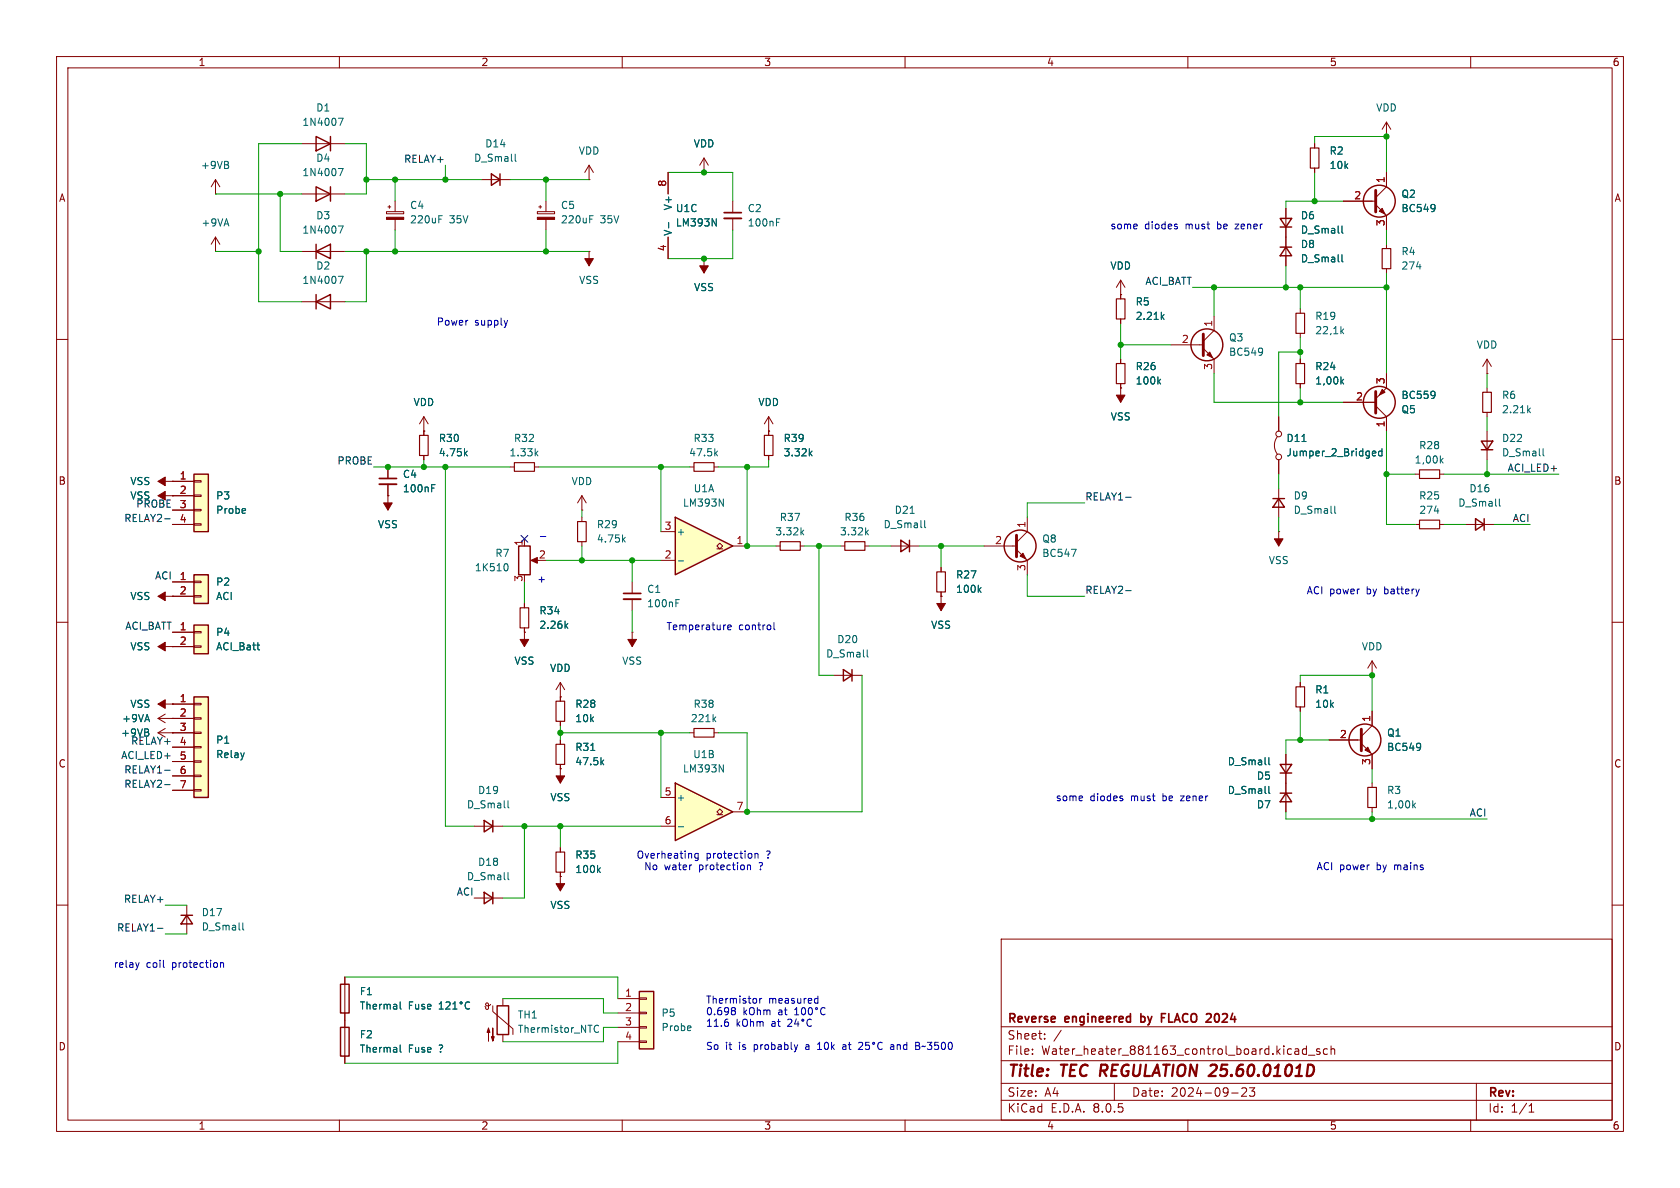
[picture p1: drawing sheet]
<svg xmlns="http://www.w3.org/2000/svg" width="297mm" height="210mm" viewBox="0 0 297 210" stroke-linecap="round" stroke-linejoin="round" font-family="sans-serif">
<g fill="none" stroke="#840000" stroke-width=".18">
<path d="M10 10h277v190h-277zM12 12h273v186h-273zM60 10v2M110 10v2M160 10v2M210 10v2M260 10v2M129.5 35.6v2M129.5 38.6v2M10 60h2M198.1 52.1h.1M198.1 49.5l-.7 1.3"/>
<path d="M198.1 49.5v2.6M198.1 49.5l.8 1.3M285 60h2M135.9 76.2h.1M135.9 73.7l-.8 1.2M135.9 73.7v3.3M135.9 73.7l.8 1.2M198.1 68.6h.1M198.1 68.6v2.5M135.9 80.5v.8M137.2 96.5h.7M141.5 96.5h.7"/>
<path d="M148.6 96.5h.8M152.9 96.5h.8M157.5 96.5h5.1M10 110h2M147.3 119.4h5.1M166.4 105.4h.1M166.4 105.4v2.6M285 110h2M27.9 127l1.3 .8M27.9 127h2.6M27.9 124.5h2.6M29.2 126.2l-1.3 .8"/>
<path d="M30.5 127h.1M30.5 124.5h.1M10 160h2M285 160h2M33 160v5.1M177 166h108v32h-108zM60 198v2M110 198v2M160 198v2M177 194.5h108M177 191.5h108M177 187.5h108"/>
<path d="M177 181.5h108M182.5 186.3v.1M182.5 185.5v.1M184.7 183.6v.1M184.7 182.8v.1M187.6 182.1l-1.3 2M197 191.5v3M210 198v2M217.7 193.2h1.2M219.5 192.4l.6-.1 .2 .1 .1 .3-.9 1.1h.9M220.9 192.3h.9l-.5 .6 .4 .1v.7l-.2 .1h-.4l-.2-.1M229.1 185.4l.4 .1 .1 .9"/>
<path d="M229.6 186.3l-.5 .1M229.6 185.8h-.5M231 185.5l-.5-.1-.3 .3v.4l.2 .2h.6M231 184.9v1.5M231.3 186.5h1.2M233.3 185.5l-.3-.1-.3 .2 .1 .2 .5 .2v.3h-.6M234.7 185.5l-.5-.1-.2 .3v.4l.1 .2h.6M235.3 185.5l.2-.1 .4 .1 .1 .9M235.3 184.9v1.5M260 198v2M261 191.5v6.5M270.3 196.6h.9"/>
<path d="M270.3 195.5l.4-.4v1.5"/>
</g>
<path d="M128 37.6h3.1M201.7 179.2v1.5M201.8 179.7l-.1 .1M205.3 179.9h.5M205.3 179.2h.8M201.7 180.6l.1 .1" fill="none" stroke="#840000" stroke-width=".3"/>
<path d="M159.3 95.5l1.5 1-1.5 1zM160.8 95.5v2M149.1 118.4l1.5 1-1.5 1zM150.6 118.4v2M32 161.8h2M33 161.8l1 1.5h-2z" fill="none" stroke="#840000" stroke-width=".25"/>
<path d="M137.3 39.3h.4M137.3 38.7h.6M143.6 79.7l-.5 .5M141.7 94.1l.4 .5M142.1 93.7l-.5 .5M143.2 80.1l.4 .5M153.2 94.1l.3 .5M153.5 93.7l-.5 .5M160.9 90.7h.7M163.5 92v1.1l.1 .2M153.3 114.9v1.1l.2 .1M42.9 163.1v1.1l.2 .2" fill="none" stroke="#006464" stroke-width=".18"/>
<g fill="#840000" stroke="#840000" stroke-width=".18">
<path d="M197.4 69.9h1.5l-.8 1.2z"/>
<path d="M165.6 106.7h1.5l-.7 1.3z"/>
<path d="M27.9 124.5l1.3-.8v1.5z"/>
</g>
<path d="M128 38.6h3.1" fill="none" stroke="#840000" stroke-width=".33"/>
<path d="M135.1 77h1.6v3.5h-1.6zM137.9 95.8h3.6v1.5h-3.6zM149.4 95.8h3.5v1.5h-3.5z" fill="none" stroke="#840000" stroke-width=".2"/>
<path d="M34.3 123.2h2.5v17.8h-2.5z" fill="#ffffc2"/>
<g fill="none" stroke="#840000" stroke-width=".18">
<path d="M38.1 34.3h.1M38.1 31.8v2.5M38.1 31.8l-.8 1.2M38.1 31.8l.8 1.2M53.3 34.3h7.7M53.3 25.4h7.7M85.1 31.8h5.1M95 37.4h3v.4h-3zM95.2 36.6h.6M95.5 36.3v.5M96.5 35.6v1.8M96.5 38.8v1.8"/>
<path d="M104.1 31.8h.1M104.1 29.2v2.6M104.1 29.2l-.7 1.3M104.1 29.2l.8 1.3M118.1 30.5v3.8M124.5 30.5h.1M124.5 27.9l-.8 1.3M124.5 27.9v2.6M124.5 27.9l.7 1.3M38.1 44.5h.1M38.1 41.9l-.8 1.3M38.1 41.9v2.6"/>
<path d="M38.1 41.9l.8 1.3M53.3 44.5h7.7M104.1 44.5h.1M104.1 44.5v2.5M118.1 41.9v3.8M198.1 52.1v.7M198.1 56.4v.8M229.9 63.5v.8M229.9 67.8v.8M237.5 71.1h5.7M243.2 71.8l1.9 1.9v2.5M245.1 66v2.6l-1.9 1.9"/>
<path d="M262.9 66h.1M262.9 63.5v2.5M262.9 68.6v.7M262.9 72.9v.8M262.9 76.2v5.1M262.9 63.5l-.8 1.3M262.9 63.5l.8 1.3M92.7 95.3v1.2M94.2 99.1h1M250.2 92.7h.8M250.2 83.8h.8M254.5 92.7h.8"/>
<path d="M254.5 83.8h.8M259.1 92.7h5.1M92.7 111.8h.1M92.7 106.7v.7M92.7 111v3.3M27.9 129.5h6.4M27.9 129.5l1.3 .8M29.2 128.8l-1.3 .7M30.5 129.5h.1M30.5 124.5h3.8M30.5 127h3.8M30.5 132.1h3.8"/>
<path d="M30.5 134.6h3.8M30.5 137.2h3.8M30.5 139.7h3.8M34.3 139.6h1.3v.2h-1.3zM34.3 137h1.3v.3h-1.3zM34.3 134.5h1.3v.2h-1.3zM34.3 132h1.3v.2h-1.3zM34.3 129.4h1.3v.3h-1.3zM34.3 126.9h1.3v.2h-1.3zM34.3 124.3h1.3v.3h-1.3zM99.1 123.2h.1M99.1 120.7v2.5"/>
<path d="M99.1 120.7l-.8 1.2M99.1 120.7l.7 1.2M99.1 154.9h.1M99.1 154.9v2.6"/>
</g>
<g fill="none" stroke="#840000" stroke-width=".25">
<path d="M55.9 33l2.5 1.3-2.5 1.3zM55.9 24.1l2.5 1.3-2.5 1.3zM58.4 24.1v2.6M58.4 33v2.6M86.9 30.7l1.5 1.1-1.5 1zM88.4 30.7v2.1M55.9 44.5l2.5-1.3v2.5zM55.9 43.2v2.5M261.9 78h2l-1 1.5zM261.9 79.5h2M91.7 96.5h2v5.1h-2zM260.9 91.7l1.5 1-1.5 1z"/>
<path d="M262.4 91.7v2M34.3 123.2h2.5v17.8h-2.5z"/>
<circle cx="243.8" cy="71.1" r="2.82"/>
</g>
<g fill="none" stroke="#006464" stroke-width=".18">
<path d="M40.3 29.2l.1 .2-.1 .3M40.3 28.6v.4M59.8 29.8h.9l-.6 1.3M59.8 20.9h.9l-.6 1.3M59.8 39.9h.9l-.6 1.3M91.1 27.2v1.1l.2 .2M104.3 38.7h.4M104.3 38.1h.6M118.2 39.3v1M125.9 38.7l.7 1.2v-1.2M205.4 56l.4 .5M205.8 55.6l-.5 .5"/>
<path d="M237.2 67.4l.3 .5M237.5 67l-.4 .5M253.6 69.2v.1a1.07 1.07 0 0 1-.1 1M253.7 69.7l-.1 .2M270.2 72.5l.4 .5M270.6 72.1l-.5 .5M272.8 79.3v1.1l.2 .2M89.5 99.6a.79 .79 0 0 1 0 1.3M253.6 90.3h.8M254.8 81.4l.3 .5M255.1 81l-.5 .5M265.1 88.2v1.1l.1 .2"/>
<path d="M100 110.6l.4 .5M100.4 110.2l-.5 .5M26.2 129.5l.1 .4M26.2 129v.3"/>
</g>
<path d="M197.4 52.8h1.5v3.6h-1.5zM229.1 64.3h1.5v3.5h-1.5zM262.1 69.3h1.6v3.6h-1.6zM251 91.9h3.5v1.6h-3.5zM251 83.1h3.5v1.5h-3.5zM91.9 107.4h1.6v3.6h-1.6z" fill="none" stroke="#840000" stroke-width=".2"/>
<g fill="#840000" stroke="#840000" stroke-width=".18">
<path d="M103.4 45.7h1.5l-.8 1.3z"/>
<path d="M95 38.4h3v.4h-3z"/>
<path d="M244.3 68.8l.6 .5-1.1 .6z"/>
<path d="M98.3 156.2h1.5l-.7 1.3z"/>
<path d="M93.9 99.1l1.1-.5v1z"/>
<path d="M91.9 113h1.6l-.8 1.3z"/>
</g>
<path d="M243.2 69.2v3.8" fill="none" stroke="#840000" stroke-width=".51"/>
<path d="M119.4 138.4l10.1 5.1-10.1 5.1z" fill="#ffffc2"/>
<path d="M119.4 138.4l10.1 5.1-10.1 5.1z" fill="none" stroke="#840000" stroke-width=".25"/>
<path d="M111.8 111.8h.1M111.8 111.8v2.5M121.9 129.5h.8M126.2 129.5h.8M116.8 141h2.6M116.8 146.1h2.6M126.7 144h.6l-.6-.5 .6-.5 .5 .5-.5 .5h.5M129.5 143.5h2.6" fill="none" stroke="#840000" stroke-width=".18"/>
<path d="M126.2 127.1l.3 .5M126.5 126.7l-.4 .5M127.2 135.2l.7 1.3v-1.3M119.9 146.1h1" fill="none" stroke="#006464" stroke-width=".18"/>
<path d="M111 113h1.5l-.7 1.3z" fill="#840000" stroke="#840000" stroke-width=".18"/>
<path d="M122.7 128.8h3.5v1.5h-3.5z" fill="none" stroke="#840000" stroke-width=".2"/>
<path d="M119.4 91.4l10.1 5.1-10.1 5.1z" fill="#ffffc2"/>
<g fill="none" stroke="#840000" stroke-width=".25">
<path d="M119.4 91.4l10.1 5.1-10.1 5.1zM85.6 157.7l1.5 1.1-1.5 1zM85.6 145l1.5 1.1-1.5 1zM87.1 145v2.1M87.1 157.7v2.1M60.2 174h1.5v5.1h-1.5zM87.9 177.8h2v5.1h-2zM60.2 181.6h1.5v5.1h-1.5z"/>
<circle cx="213.4" cy="61" r="2.82"/>
</g>
<g fill="none" stroke="#840000" stroke-width=".18">
<path d="M214.6 55.9v2.5l-1.9 1.9M198.1 63.5v.8M198.1 67.8v.8M207 61h5.7M212.7 61.6l1.9 1.9v2.5M102.9 90.2h.1M102.9 87.6l-.8 1.3M102.9 87.6v2.6M102.9 91.4v.8M102.9 95.8v.7M102.9 87.6l.7 1.3M116.8 99.1h2.6"/>
<path d="M116.8 94h2.6M126.7 97h.6l-.6-.5 .6-.5 .5 .5-.5 .5h.5M129.5 96.5h2.6M111.8 102.9v2M111.8 105.9v2.1M166.4 100.3v.8M166.4 104.6v.8M99.1 135.9h.1M99.1 123.2v.8M99.1 127.5v.8M99.1 130.8v.8M99.1 135.1v3.3"/>
<path d="M83.8 158.8h5.1M83.8 146.1h5.1M99.1 149.9v.7M99.1 154.2v.7M61 172.7v15.3M86.1 177.3l.3 .2-.1 .8-.3 .1-.3-.5M86.1 177.3l-.2 .2 .1 .3h.4l.3-.3M87.1 177.8v1l3.6 3.1v1M88.9 176.5v1.3M88.9 182.9v1.3"/>
</g>
<g fill="none" stroke="#006464" stroke-width=".18">
<path d="M204.8 67.4l.4 .5M205.2 67l-.5 .5M223.1 61.6v.1a1.07 1.07 0 0 1-.1 1M223.2 62.1l-.1 .2M110.2 95.3l.3 .5M110.5 95l-.4 .5M119.9 99.2h1M127.2 88.2l.7 1.3v-1.3M119.5 106.6h.4M119.5 106h.6M173.1 104.2l.3 .5M173.4 103.9l-.4 .5"/>
<path d="M104.4 132.7h.8M106.4 134.7l.3 .5M106.7 134.4l-.5 .4M89.8 154.2v1.1l.2 .2M89.8 141.5v1.1l.2 .2M105.8 153.8l.3 .4M106.1 153.4l-.5 .5M70.7 177.1v1.1l.2 .2M77.6 178.4h.8M77.6 177.5l.4-.4v1.3M78.9 177.2l.4-.1 .3 .4-.8 .9h.8M80.1 178.4h.7"/>
<path d="M80.1 177.5l.3-.4v1.3M83 177.2a.6 .6 0 0 0-.8 .5 .6 .6 0 0 0 .6 .7l.2-.1M70.7 184.7v1.1l.2 .2M105 182l.3 .4 .3 .1 .2-.1M105.8 181.4l-.2-.2-.3 .1-.3 .5"/>
<circle cx="81.5" cy="177.3" r=".18"/>
</g>
<path d="M197.4 64.3h1.5v3.5h-1.5zM102.1 92.2h1.5v3.6h-1.5zM165.6 101.1h1.5v3.5h-1.5zM98.3 124h1.5v3.5h-1.5zM98.3 131.6h1.5v3.5h-1.5zM98.3 150.6h1.5v3.6h-1.5z" fill="none" stroke="#840000" stroke-width=".2"/>
<path d="M110.2 105.9h3.1" fill="none" stroke="#840000" stroke-width=".33"/>
<path d="M110.2 104.9h3.1" fill="none" stroke="#840000" stroke-width=".3"/>
<g fill="#840000" stroke="#840000" stroke-width=".18">
<path d="M86.4 181.7l.2 .8h-.5l.3-.8v2.3z"/>
<path d="M87.1 181.7v2.3l-.2-.7h.5l-.3 .7z"/>
<path d="M98.3 137.2h1.5l-.7 1.2z"/>
<path d="M213.9 62.2l.5 1-1-.5z"/>
</g>
<path d="M212.7 59.1v3.8" fill="none" stroke="#840000" stroke-width=".51"/>
<path d="M113 175.3h2.6v10.1h-2.6z" fill="#ffffc2"/>
<g fill="none" stroke="#840000" stroke-width=".18">
<path d="M232.4 25.4v.8M232.4 29.7v.8M237.5 35.6h5.7M243.2 36.2l1.9 1.9v2.5M245.1 30.5v2.5l-1.9 1.9M53.3 53.3h7.7M124.5 45.7h.1M124.5 45.7v2.6M229.9 54.6v.8M229.9 58.9v.8M245.1 43.2v.7M245.1 47.5v.8"/>
<path d="M74.9 76.2v.8M68.6 87.6h.1M68.6 82.6v2M68.6 85.6v4.6M74.9 80.5v.8M121.9 82.6h.8M126.2 82.6h.8M174 96.5h5.7M179.7 97.2l1.9 1.9v2.5M181.6 91.4v2.6l-1.9 1.9M226.1 94h.1M226.1 94v2.5"/>
<path d="M242.6 119.4h.1M242.6 116.8l-.8 1.3M242.6 116.8v2.6M242.6 116.8l.7 1.3M227.3 133.4v10.1M234.9 130.8h5.8M240.7 131.4l1.9 2v2.5M242.6 125.7v2.6l-1.9 1.9M242.6 138.4v.8M242.6 142.7v.8M109.2 176.5h3.8M109.2 179.1h3.8"/>
<path d="M113 178.9h1.3v.3h-1.3zM113 176.4h1.3v.3h-1.3zM109.2 181.6h3.8M109.2 184.2h3.8M113 184h1.3v.3h-1.3zM113 181.5h1.3v.2h-1.3z"/>
</g>
<g fill="none" stroke="#840000" stroke-width=".25">
<path d="M55.9 53.3l2.5-1.2v2.5zM55.9 52.1v2.5M226.3 135.1h2l-1 1.6zM226.3 136.7h2M226.3 140.2h2M227.3 140.2l1 1.5h-2zM113 175.3h2.6v10.1h-2.6z"/>
<circle cx="243.8" cy="35.6" r="2.82"/>
<circle cx="180.3" cy="96.5" r="2.82"/>
<circle cx="241.3" cy="130.8" r="2.82"/>
</g>
<g fill="none" stroke="#006464" stroke-width=".18">
<path d="M253.6 36.2v.1a1.07 1.07 0 0 1-.1 1M253.7 36.7l-.1 .2M59.8 48.8h.9l-.6 1.3M237.2 58.5l.3 .5M237.5 58.2l-.4 .4M250.4 47.1h.8M82.6 79.7l-.5 .5M126.8 79.7l-.4 .5M76.3 86.3h.4M76.3 85.7h.6M82.2 80.1l.4 .5M126.5 80.1l.3 .5"/>
<path d="M189.4 97.1h.8l-.5 1.3M224.3 133.9v1.1l.2 .2M224.3 139v1.1l.2 .2M251 131.4l.1 .1a1.07 1.07 0 0 1-.1 1M251.1 131.9l-.1 .2M249.9 142.3l.3 .5M250.2 142l-.4 .5M122.1 181.4l.1 .2-.7 .2"/>
</g>
<path d="M231.6 26.2h1.6v3.5h-1.6zM229.1 55.4h1.5v3.5h-1.5zM244.3 43.9h1.6v3.6h-1.6zM74.2 77h1.5v3.5h-1.5zM122.7 81.8h3.5v1.5h-3.5zM241.8 139.2h1.5v3.5h-1.5z" fill="none" stroke="#840000" stroke-width=".2"/>
<g fill="#840000" stroke="#840000" stroke-width=".18">
<path d="M123.7 47h1.5l-.7 1.3z"/>
<path d="M243.8 37.3l.5-.5 .6 1z"/>
<path d="M225.3 95.3h1.5l-.7 1.2z"/>
<path d="M180.3 98.3l.5-.5 .6 1z"/>
<path d="M67.8 88.9h1.5l-.7 1.3z"/>
<path d="M241.3 132.6l.5-.5 .5 1z"/>
</g>
<path d="M243.2 33.7v3.8M179.7 94.6v3.8M240.7 128.9v3.8" fill="none" stroke="#840000" stroke-width=".51"/>
<path d="M67.1 85.6h3" fill="none" stroke="#840000" stroke-width=".33"/>
<path d="M67.1 84.6h3" fill="none" stroke="#840000" stroke-width=".3"/>
<path d="M34.3 83.8h2.5v10.2h-2.5z" fill="#ffffc2"/>
<path d="M27.9 85.1h6.4M27.9 87.6h6.4M30.5 85.1h.1M30.5 87.6h.1M30.5 90.2h3.8M30.5 92.7h3.8M34.3 92.6h1.3v.2h-1.3zM34.3 90h1.3v.3h-1.3zM34.3 87.5h1.3v.3h-1.3zM34.3 85h1.3v.2h-1.3zM229.9 120.7v.7M229.9 125v.7" fill="none" stroke="#840000" stroke-width=".18"/>
<path d="M34.3 83.8h2.5v10.2h-2.5z" fill="none" stroke="#840000" stroke-width=".25"/>
<path d="M43.4 90v.2l-.6 .1" fill="none" stroke="#006464" stroke-width=".18"/>
<g fill="#840000" stroke="#840000" stroke-width=".18">
<path d="M27.9 85.1l1.3-.8v1.6z"/>
<path d="M27.9 87.6l1.3-.7v1.5z"/>
</g>
<path d="M229.1 121.4h1.5v3.6h-1.5z" fill="none" stroke="#840000" stroke-width=".2"/>
<path d="M34.3 110.5h2.5v5.1h-2.5z" fill="#ffffc2"/>
<path d="M27.9 105.4h2.6M30.5 105.4h.1M30.5 111.8h3.8M30.5 114.3h3.8M34.3 114.2h1.3v.2h-1.3zM34.3 111.6h1.3v.3h-1.3z" fill="none" stroke="#840000" stroke-width=".18"/>
<path d="M34.3 110.5h2.5v5.1h-2.5z" fill="none" stroke="#840000" stroke-width=".25"/>
<path d="M45.4 114h.5M45.6 114.8l.3 .1" fill="none" stroke="#006464" stroke-width=".18"/>
<path d="M27.9 105.4l1.3-.8v1.6z" fill="#840000" stroke="#840000" stroke-width=".18"/>
<path d="M34.3 101.6h2.5v5.1h-2.5z" fill="#ffffc2"/>
<g fill="none" stroke="#840000" stroke-width=".18">
<path d="M68.3 37.4h3.1v.4h-3.1zM68.6 36.6h.5M68.8 36.3v.5M69.8 35.6v1.8M69.8 38.8v1.8M118.1 30.5v3.8M124.5 30.5h.1M227.3 36.8v10.2M232.4 25.4v.8M232.4 29.7v.8M237.5 35.6h5.1M245.1 24.1h.1"/>
<path d="M245.1 21.6l-.8 1.3M245.1 21.6v2.5M245.1 30.5v2.5M245.1 38.1v2.5M245.1 21.6l.8 1.3M118.1 41.9v3.8M124.5 45.7h.1M198.1 52.1h.1M198.1 52.1v.7M198.1 56.4v.8M74.9 76.2h.1M74.9 73.7l-.7 1.2"/>
<path d="M74.9 73.7v3.3M74.9 73.7l.8 1.2M135.9 76.2h.1M135.9 76.2v.8M198.1 68.6h.1M198.1 63.5v.8M198.1 67.8v.8M225.8 77.2a2.54 2.54 0 0 0 0 3.1M226.1 73.7v2.5M229.9 63.5v.8M229.9 67.8v.8M237.5 71.1h5.7"/>
<path d="M245.1 66v2.6M245.1 73.7v2.5M30.5 85.1h.1M30.5 87.6h.1M30.5 85.1h3.8M30.5 87.6h3.8M30.5 90.2h3.8M30.5 92.7h3.8M68.6 87.6h.1M68.6 82.6v2M68.6 85.6v2M74.9 80.5v.8"/>
<path d="M90.2 82.6h.7M94.5 82.6h.7M135.9 80.5v.8M226.1 81.3v2.5M226.1 86.4v5M27.9 114.3h6.4M30.5 114.3h.1M30.5 105.4h.1M30.5 102.9h3.8M30.5 105.4h3.8M30.5 111.8h3.8M34.3 105.3h1.3v.2h-1.3z"/>
<path d="M34.3 102.7h1.3v.3h-1.3zM92.7 111.8h.1M92.7 106.7v.7M92.7 111v.8M166.4 105.4h.1M166.4 100.3v.8M166.4 104.6v.8M30.5 127h.1M30.5 124.5h.1M30.5 129.5h.1M30.5 124.5h3.8M30.5 127h3.8"/>
<path d="M30.5 129.5h3.8M30.5 132.1h3.8M30.5 134.6h3.8M30.5 137.2h3.8M30.5 139.7h3.8M99.1 135.9h.1M99.1 123.2h.1M99.1 123.2v.8M99.1 127.5v.8M99.1 130.8v.8M99.1 135.1v.8M227.3 133.4v1.7"/>
<path d="M227.3 136.7v3.5M229.9 120.7v.7M229.9 125v.7M234.9 130.8h5.1M242.6 125.7v2.6M242.6 133.4v2.5M99.1 154.9h.1M99.1 149.9v.7M99.1 154.2v.7M227.3 141.7v1.8M61 172.7v1.3M61 179.1v2.5"/>
<path d="M61 186.7v1.3"/>
<circle cx="226.1" cy="76.7" r=".51"/>
<circle cx="226.1" cy="80.8" r=".51"/>
</g>
<path d="M226.3 38.6h2l-1 1.5zM226.3 43.7h2M226.3 40.1h2M227.3 43.7l1 1.5h-2zM225 88.1h2.1M226.1 88.1l1 1.6h-2.1zM34.3 101.6h2.5v5.1h-2.5z" fill="none" stroke="#840000" stroke-width=".25"/>
<g fill="#840000" stroke="#840000" stroke-width=".18">
<path d="M27.9 114.3l1.3-.8v1.6z"/>
<path d="M68.3 38.4h3.1v.4h-3.1z"/>
</g>
<path d="M90.9 81.8h3.6v1.5h-3.6z" fill="none" stroke="#840000" stroke-width=".2"/>
<g fill="none" stroke="#006464" stroke-width=".18">
<path d="M77.6 38.7h.4M77.6 38.1h.6M118.2 39.3v1M125.9 38.7l.7 1.2v-1.2M237.2 39.9v1.1l.2 .2M253.6 36.2v.1a1.07 1.07 0 0 1-.1 1M253.7 36.7l-.1 .2M205.4 56l.4 .5M205.8 55.6l-.5 .5M237.2 45v1.1l.2 .2M82.6 79.7l-.5 .5M95.1 79.7l-.5 .5"/>
<path d="M143.6 79.7l-.5 .5M204.8 67.4l.4 .5M205.2 67l-.5 .5M230.2 78h.7M237.2 67.4l.3 .5M237.5 67l-.4 .5M242.7 79.8l.3-.1 .2 .3-.6 .2M244.3 79.8l-.3-.1-.3 .3 .1 .5h.5M244.3 79.3v1.3M253.6 69.2v.1a1.07 1.07 0 0 1-.1 1M253.7 69.7l-.1 .2M43.4 90v.2l-.6 .1"/>
<path d="M76.3 86.3h.4M76.3 85.7h.6M82.2 80.1l.4 .5M94.7 80.1l.4 .5M143.2 80.1l.4 .5M236 89.5v1.1l.1 .1M242.7 80.5h.5M45.4 114h.5M45.6 114.8l.3 .1M100 110.6l.4 .5M100.4 110.2l-.5 .5M173.1 104.2l.3 .5"/>
<path d="M173.4 103.9l-.4 .5M26.2 129.5l.1 .4M26.2 129v.3M104.4 132.7h.8M106.4 134.7l.3 .5M106.7 134.4l-.5 .4M224.3 139v1.1l.2 .2M224.3 133.9v1.1l.2 .2M251 131.4l.1 .1a1.07 1.07 0 0 1-.1 1M251.1 131.9l-.1 .2M105.8 153.8l.3 .4M106.1 153.4l-.5 .5"/>
<path d="M70.7 177.1v1.1l.2 .2M77.6 178.4h.8M77.6 177.5l.4-.4v1.3M78.9 177.2l.4-.1 .3 .4-.8 .9h.8M80.1 178.4h.7M80.1 177.5l.3-.4v1.3M83 177.2a.6 .6 0 0 0-.8 .5 .6 .6 0 0 0 .6 .7l.2-.1M70.7 184.7v1.1l.2 .2"/>
<circle cx="81.5" cy="177.3" r=".18"/>
</g>
<path d="M29.1 91.7h1M199 87.9h1M199 104.4h1M29.1 138.7h1M29.1 136.2h1M27.8 164.1h1" fill="none" stroke="#0f0f0f" stroke-width=".18"/>
<g fill="none" stroke="#0000c2" stroke-width=".18">
<path d="M89.7 56.6l-.3 .9M208.1 40.1v.3M95.5 94.8h1M128.7 110.9l.6-.1-.1-.3h-.4l-.1 .2v.6h.5M136.8 110.1v1l.2 .2M123.4 150.9v1l-.2 .2h-.3M123.4 150.9h-.3l-.3 .2 .1 .5h.5M132.1 152.9v.9M132.2 153h-.1M132.6 153l.1 .8M133.5 151l.2-.1h.3v.8M133.5 150.9v.8"/>
<path d="M198.5 141.2v.3M24.6 170.2l-.3 .8M28.9 171h.2M39 170.2v.8M39 170.3l.2-.1h.3v.8M129.5 178.7h.3M129.8 178.7l.2 .2v.2l-.1 .2-.4 .1M130 178.2v.2l-.2 .3M134.3 176.5v.8M134.7 176.5l-.4 .2M140.5 179.4h.7M140.5 178.5l.3-.4v1.3"/>
<path d="M141.8 178.2a.69 .69 0 0 0 .3 1.2l.2-.1 .1-.4-.1-.7M143 178.2a.69 .69 0 0 0 .3 1.2l.2-.1 .1-.4-.1-.7M144.2 176.5l.4 .1M144.6 176.1v1.2M144.6 177.3h-.4M145.9 178.2a.6 .6 0 0 0-.9 .5 .6 .6 0 0 0 .6 .7l.3-.1M128.7 180.7l.1 .2-.1 .5M139.8 180.2l.2 .2-.1 .3-.7 .7h.8M140.8 180.1l-.3 .9h.8M141 184.7l-.3 .8M141.1 180.6v.8M143.4 180.3a.6 .6 0 0 0-.8 .4 .6 .6 0 0 0 .6 .7l.2-.1"/>
<path d="M144.5 185.5h.8M144.8 184.4l-.3 .2M149.4 184.7h-.4M149.4 185h-.3l-.2 .2 .1 .3h.4M151.8 184.3h.5l.2 .3-.8 .9h.8M153.7 184.3h-.6l-.1 .6 .2-.2 .4 .1 .1 .2v.4l-.2 .1-.5-.1M156 184.4a.6 .6 0 0 0-.9 .4 .6 .6 0 0 0 .6 .7l.3-.1M157.5 184.7h.5v.8M158 185h-.4l-.2 .2 .2 .3h.4M161.9 184.3l.6 .1 .1 .2-.3 .3M161.9 184.9h.4M162.3 184.9l.3 .2v.3l-.7 .1"/>
<circle cx="144.3" cy="178.3" r=".18"/>
<circle cx="141.9" cy="180.3" r=".18"/>
<circle cx="154.4" cy="184.4" r=".18"/>
</g>
<g fill="none" stroke="#009600" stroke-width=".18">
<path d="M38.1 34.3h15.2M49.5 34.3v10.2h3.8M53.3 25.4h-7.6v27.9h7.6M61 25.4h3.8v8.9h-3.8M64.8 31.8h20.3M69.8 31.8v3.8M78.7 29.2v2.6M90.2 31.8h13.9M96.5 31.8v3.8M118.1 30.5h11.4v5.1M232.4 25.4v-1.3h12.7v6.4M232.4 30.5v5.1"/>
<path d="M237.5 35.6h-10.2v1.2M38.1 44.5h7.6M61 44.5h43.1M64.8 44.5v8.8h-3.8M69.8 40.6v3.9M96.5 40.6v3.9M129.5 40.6v5.1h-11.4M198.1 57.2v6.3M210.8 50.8h34.3M214.6 50.8v5.1M227.3 47v3.8M229.9 50.8v3.8"/>
<path d="M229.9 59.7v3.8M245.1 40.6v2.6M245.1 48.3v17.7M198.1 61h8.9M214.6 66v5.1h22.9M229.9 62.2h-3.8v11.5M229.9 68.6v2.5M245.1 76.2v16.5h5.1M262.9 66v2.6M262.9 73.7v2.5M66 82.6h24.2M74.9 81.3v1.3"/>
<path d="M78.7 82.6v63.5h5.1M95.2 82.6h26.7M96.5 99.1h20.3M102.9 90.2v1.2M102.9 96.5v2.6M111.8 99.1v3.8M116.8 82.6v11.4M132.1 82.6v13.9h5.1M135.9 81.3v1.3h-8.9M142.2 96.5h6.4M144.8 96.5v22.9h2.5M153.7 96.5h3.8"/>
<path d="M162.6 96.5h11.4M166.4 96.5v3.8M191.8 88.9h-10.2v2.5M226.1 83.8v2.6M226.1 91.4v2.6M245.1 83.8h5.1M255.3 83.8h20.3M255.3 92.7h3.8M262.9 81.3v2.5M264.2 92.7h6.3M92.7 102.9v3.8M111.8 108v3.8"/>
<path d="M152.4 119.4v24.1h-20.3v-14h-5.1M181.6 101.6v3.8h10.2M99.1 128.3v2.5M99.1 129.5h22.8M116.8 129.5v11.5M229.9 120.7v-1.3h12.7v6.3M229.9 125.7v5.1M234.9 130.8h-7.6v2.6M242.6 135.9v2.5M88.9 146.1h27.9M92.7 146.1v12.7h-3.8M99.1 146.1v3.8"/>
<path d="M227.3 143.5v1.3h35.6M242.6 143.5v1.3M29.2 165.1h3.8M29.2 160h3.8M61 172.7h48.2v3.8M88.9 176.5h17.8v2.6h2.5M109.2 184.2v3.8h-48.2M109.2 181.6h-2.5v2.6h-17.8"/>
</g>
<path d="M92.1 94.6l1.2 1.3M93.3 94.6l-1.2 1.3" fill="none" stroke="#000084" stroke-width=".18"/>
<g fill="#009600" stroke="#009600" stroke-width=".18">
<circle cx="242.6" cy="144.8" r=".46"/>
<circle cx="242.6" cy="119.4" r=".46"/>
<circle cx="229.9" cy="130.8" r=".46"/>
<circle cx="232.4" cy="35.6" r=".46"/>
<circle cx="245.1" cy="50.8" r=".46"/>
<circle cx="229.9" cy="50.8" r=".46"/>
<circle cx="229.9" cy="62.2" r=".46"/>
<circle cx="245.1" cy="24.1" r=".46"/>
<circle cx="245.1" cy="83.8" r=".46"/>
<circle cx="262.9" cy="83.8" r=".46"/>
<circle cx="229.9" cy="71.1" r=".46"/>
<circle cx="166.4" cy="96.5" r=".46"/>
<circle cx="144.8" cy="96.5" r=".46"/>
<circle cx="132.1" cy="143.5" r=".46"/>
<circle cx="198.1" cy="61" r=".46"/>
<circle cx="227.3" cy="50.8" r=".46"/>
<circle cx="214.6" cy="50.8" r=".46"/>
<circle cx="116.8" cy="82.6" r=".46"/>
<circle cx="102.9" cy="99.1" r=".46"/>
<circle cx="111.8" cy="99.1" r=".46"/>
<circle cx="132.1" cy="96.5" r=".46"/>
<circle cx="132.1" cy="82.6" r=".46"/>
<circle cx="99.1" cy="129.5" r=".46"/>
<circle cx="64.8" cy="44.5" r=".46"/>
<circle cx="45.7" cy="44.5" r=".46"/>
<circle cx="49.5" cy="34.3" r=".46"/>
<circle cx="64.8" cy="31.8" r=".46"/>
<circle cx="69.8" cy="31.8" r=".46"/>
<circle cx="116.8" cy="129.5" r=".46"/>
<circle cx="99.1" cy="146.1" r=".46"/>
<circle cx="92.7" cy="146.1" r=".46"/>
<circle cx="96.5" cy="31.8" r=".46"/>
<circle cx="96.5" cy="44.5" r=".46"/>
<circle cx="124.5" cy="30.5" r=".46"/>
<circle cx="78.7" cy="82.6" r=".46"/>
<circle cx="78.7" cy="31.8" r=".46"/>
<circle cx="124.5" cy="45.7" r=".46"/>
<circle cx="74.9" cy="82.6" r=".46"/>
<circle cx="68.6" cy="82.6" r=".46"/>
<circle cx="69.8" cy="44.5" r=".46"/>
</g>
<g font-size="2.8" fill="#840000">
<text x="178" y="190.9">Title:</text>
<text x="187.7" y="190.9">TEC REGULATION 25.60.0101D</text>
</g>
<g font-size="2.1" fill="#840000">
<text x="178" y="184">Sheet:</text>
<text x="178" y="181.2">Reverse</text>
<text x="188.4" y="181.2">engineered</text>
<text x="202.3" y="181.2">by</text>
<text x="206.6" y="181.2">FLACO 2024</text>
<text x="178" y="186.7">File:</text>
<text x="184.1" y="186.7">Water_heater_881163_control_board.kicad_sch</text>
<text x="178" y="196.9">KiCad</text>
<text x="178" y="194.1">Size:</text>
<text x="184.7" y="194.1">A4</text>
<text x="185.7" y="196.9">E.D.A.</text>
<text x="193.3" y="196.9">8.0.5</text>
<text x="200" y="194.1">Date:</text>
<text x="207" y="194.1">2024-09-23</text>
<text x="263" y="194.3">Rev:</text>
<text x="263" y="196.9">Id:</text>
<text x="267.1" y="196.9">1/1</text>
</g>
<g font-size="1.8" fill="#840000">
<text x="35" y="11.9">1</text>
<text x="85" y="11.9">2</text>
<text x="135" y="11.9">3</text>
<text x="185" y="11.9">4</text>
<text x="235" y="11.9">5</text>
<text x="285" y="11.9">6</text>
<text x="10.3" y="35.9">A</text>
<text x="285.3" y="35.9">A</text>
<text x="10.3" y="85.9">B</text>
<text x="285.3" y="85.9">B</text>
<text x="10.3" y="135.9">C</text>
<text x="285.3" y="135.9">C</text>
<text x="10.3" y="185.9">D</text>
<text x="285.3" y="185.9">D</text>
<text x="35" y="199.9">1</text>
<text x="85" y="199.9">2</text>
<text x="135" y="199.9">3</text>
<text x="185" y="199.9">4</text>
<text x="235" y="199.9">5</text>
<text x="285" y="199.9">6</text>
</g>
<g font-size="1.8" fill="#006464">
<text x="53.4" y="22.5">1N4007</text>
<text x="55.8" y="19.9">D1</text>
<text x="243.2" y="19.9">VDD</text>
<text x="55.8" y="28.8">D4</text>
<text x="83.7" y="28.8">D_Small</text>
<text x="85.7" y="26.3">D14</text>
<text x="102.2" y="27.5">VDD</text>
<text x="122.5" y="26.3">VDD</text>
<text x="235" y="27.5">R2</text>
<text x="35.4" y="30.1">+9VB</text>
<text x="53.4" y="31.3">1N4007</text>
<text x="235" y="30.1">10k</text>
<text x="247.7" y="35.2">Q2</text>
<text x="35.5" y="40.2">+9VA</text>
<text x="53.4" y="41.5">1N4007</text>
<text x="55.8" y="39">D3</text>
<text x="72.4" y="37.1">C4</text>
<text x="72.4" y="39.7">220uF</text>
<text x="79.4" y="39.7">35V</text>
<text x="99.1" y="37.1">C5</text>
<text x="99.1" y="39.7">220uF</text>
<text x="106.1" y="39.7">35V</text>
<text x="119" y="41.8" transform="rotate(-90 119 41.8)">V-</text>
<text x="119" y="37.3" transform="rotate(-90 119 37.3)">V+</text>
<text x="119.4" y="40.2">LM393N</text>
<text x="119.4" y="37.7">U1C</text>
<text x="132.1" y="37.7">C2</text>
<text x="132.1" y="40.2">100nF</text>
<text x="229.9" y="39">D6</text>
<text x="229.9" y="41.5">D_Small</text>
<text x="247.7" y="37.7">BC549</text>
<text x="55.8" y="47.9">D2</text>
<text x="196.2" y="47.9">VDD</text>
<text x="229.9" y="44">D8</text>
<text x="229.9" y="46.6">D_Small</text>
<text x="247.7" y="45.3">R4</text>
<text x="247.7" y="47.9">274</text>
<text x="53.4" y="50.4">1N4007</text>
<text x="102.3" y="50.4">VSS</text>
<text x="122.6" y="51.7">VSS</text>
<text x="200.7" y="54.2">R5</text>
<text x="200.7" y="56.7">2.21k</text>
<text x="232.4" y="56.7">R19</text>
<text x="232.4" y="59.3">22,1k</text>
<text x="200.7" y="65.6">R26</text>
<text x="217.2" y="63.1">BC549</text>
<text x="217.2" y="60.6">Q3</text>
<text x="232.4" y="65.6">R24</text>
<text x="261" y="61.8">VDD</text>
<text x="73" y="72">VDD</text>
<text x="134" y="72">VDD</text>
<text x="200.7" y="68.2">100k</text>
<text x="232.4" y="68.2">1,00k</text>
<text x="247.7" y="70.7">BC559</text>
<text x="265.4" y="70.7">R6</text>
<text x="196.3" y="74.5">VSS</text>
<text x="247.7" y="73.3">Q5</text>
<text x="265.4" y="73.3">2.21k</text>
<text x="77.5" y="78.3">R30</text>
<text x="77.5" y="80.9">4.75k</text>
<text x="90" y="80.9">1.33k</text>
<text x="90.8" y="78.3">R32</text>
<text x="121.7" y="80.9">47.5k</text>
<text x="122.5" y="78.3">R33</text>
<text x="138.4" y="78.3">R39</text>
<text x="138.4" y="80.9">3.32k</text>
<text x="227.3" y="78.3">D11</text>
<text x="227.3" y="80.9">Jumper_2_Bridged</text>
<text x="250" y="82.1">1,00k</text>
<text x="250.8" y="79.6">R28</text>
<text x="265.4" y="78.3">D22</text>
<text x="265.4" y="80.9">D_Small</text>
<text x="22.9" y="86">VSS</text>
<text x="22.9" y="88.5">VSS</text>
<text x="38.1" y="88.5">P3</text>
<text x="71.1" y="84.7">C4</text>
<text x="71.1" y="87.2">100nF</text>
<text x="101" y="86">VDD</text>
<text x="120.6" y="89.8">LM393N</text>
<text x="122.5" y="87.2">U1A</text>
<text x="228.6" y="88.5">D9</text>
<text x="250.8" y="88.5">R25</text>
<text x="257.7" y="89.8">D_Small</text>
<text x="259.7" y="87.2">D16</text>
<text x="38.1" y="91">Probe</text>
<text x="66.7" y="93.6">VSS</text>
<text x="105.4" y="93.6">R29</text>
<text x="119.5" y="94.8">+</text>
<text x="137" y="94.8">3.32k</text>
<text x="137.8" y="92.3">R37</text>
<text x="148.4" y="94.8">3.32k</text>
<text x="149.2" y="92.3">R36</text>
<text x="156.1" y="93.6">D_Small</text>
<text x="158.1" y="91">D21</text>
<text x="228.6" y="91">D_Small</text>
<text x="250.8" y="91">274</text>
<text x="83.8" y="101.2">1K510</text>
<text x="87.5" y="98.7">R7</text>
<text x="105.4" y="96.1">4.75k</text>
<text x="184.2" y="98.7">BC547</text>
<text x="184.2" y="96.1">Q8</text>
<text x="224.2" y="99.9">VSS</text>
<text x="22.9" y="106.3">VSS</text>
<text x="38.1" y="103.7">P2</text>
<text x="38.1" y="106.3">ACI</text>
<text x="114.3" y="105">C1</text>
<text x="114.3" y="107.5">100nF</text>
<text x="168.9" y="102.5">R27</text>
<text x="168.9" y="105">100k</text>
<text x="38.1" y="112.6">P4</text>
<text x="95.3" y="108.8">R34</text>
<text x="95.3" y="111.4">2.26k</text>
<text x="147.9" y="113.9">D20</text>
<text x="164.5" y="111.4">VSS</text>
<text x="22.9" y="115.2">VSS</text>
<text x="38.1" y="115.2">ACI_Batt</text>
<text x="90.9" y="117.7">VSS</text>
<text x="97.1" y="119">VDD</text>
<text x="109.9" y="117.7">VSS</text>
<text x="145.9" y="116.4">D_Small</text>
<text x="240.7" y="115.2">VDD</text>
<text x="22.9" y="125.3">VSS</text>
<text x="101.6" y="125.3">R28</text>
<text x="122.5" y="125.3">R38</text>
<text x="232.4" y="122.8">R1</text>
<text x="232.4" y="125.3">10k</text>
<text x="21.3" y="130.4">+9VB</text>
<text x="21.5" y="127.9">+9VA</text>
<text x="23.1" y="131.7">RELAY+</text>
<text x="38.1" y="131.7">P1</text>
<text x="101.6" y="127.9">10k</text>
<text x="122" y="127.9">221k</text>
<text x="245.1" y="130.4">Q1</text>
<text x="38.1" y="134.2">Relay</text>
<text x="101.6" y="132.9">R31</text>
<text x="101.6" y="135.5">47.5k</text>
<text x="120.6" y="136.8">LM393N</text>
<text x="122.5" y="134.2">U1B</text>
<text x="217" y="135.5">D_Small</text>
<text x="245.1" y="132.9">BC549</text>
<text x="82.4" y="143.1">D_Small</text>
<text x="84.4" y="140.6">D19</text>
<text x="97.2" y="141.8">VSS</text>
<text x="119.5" y="141.8">+</text>
<text x="217" y="140.6">D_Small</text>
<text x="222.1" y="138">D5</text>
<text x="222.1" y="143.1">D7</text>
<text x="245.1" y="140.6">R3</text>
<text x="245.1" y="143.1">1,00k</text>
<text x="82.4" y="155.8">D_Small</text>
<text x="84.4" y="153.3">D18</text>
<text x="101.6" y="152">R35</text>
<text x="101.6" y="154.5">100k</text>
<text x="97.2" y="160.9">VSS</text>
<text x="35.6" y="162.2">D17</text>
<text x="35.6" y="164.7">D_Small</text>
<text x="63.5" y="176.1">F1</text>
<text x="63.5" y="178.7">Thermal</text>
<text x="72.2" y="178.7">Fuse</text>
<text x="116.8" y="179.9">P5</text>
<text x="63.5" y="183.7">F2</text>
<text x="91.4" y="180.3">TH1</text>
<text x="91.4" y="182.8">Thermistor_NTC</text>
<text x="116.8" y="182.5">Probe</text>
<text x="63.5" y="186.3">Thermal</text>
<text x="72.2" y="186.3">Fuse</text>
<text x="77.7" y="186.3">?</text>
</g>
<g font-size="1.8" fill="#0f0f0f">
<text x="71.3" y="28.9">RELAY+</text>
<text x="202.4" y="50.5">ACI_BATT</text>
<text x="59.5" y="82.2">PROBE</text>
<text x="266.4" y="83.5">ACI_LED+</text>
<text x="24" y="89.8">PROBE</text>
<text x="191.8" y="88.6">RELAY1-</text>
<text x="21.9" y="92.4">RELAY2-</text>
<text x="267.3" y="92.4">ACI</text>
<text x="27.3" y="102.5">ACI</text>
<text x="191.8" y="105.1">RELAY2-</text>
<text x="22.1" y="111.4">ACI_BATT 1</text>
<text x="21.3" y="134.3">ACI_LED+</text>
<text x="21.9" y="136.8">RELAY1-</text>
<text x="21.9" y="139.4">RELAY2-</text>
<text x="259.7" y="144.4">ACI</text>
<text x="21.8" y="159.7">RELAY+</text>
<text x="80.7" y="158.4">ACI</text>
<text x="20.6" y="164.8">RELAY1-</text>
</g>
<g font-size="1.8" fill="#a90000">
<text x="117.9" y="33.1" transform="rotate(-90 117.9 33.1)">8</text>
<text x="239.3" y="35.3">2</text>
<text x="244.9" y="32.5" transform="rotate(-90 244.9 32.5)">1</text>
<text x="244.9" y="40.1" transform="rotate(-90 244.9 40.1)">3</text>
<text x="117.9" y="44.5" transform="rotate(-90 117.9 44.5)">4</text>
<text x="214.4" y="57.9" transform="rotate(-90 214.4 57.9)">1</text>
<text x="208.8" y="60.7">2</text>
<text x="214.4" y="65.5" transform="rotate(-90 214.4 65.5)">3</text>
<text x="239.6" y="70.9">2</text>
<text x="244.9" y="68" transform="rotate(-90 244.9 68)">3</text>
<text x="244.9" y="75.6" transform="rotate(-90 244.9 75.6)">1</text>
<text x="31.7" y="84.8">1</text>
<text x="31.7" y="87.4">2</text>
<text x="31.7" y="89.9">3</text>
<text x="31.7" y="92.5">4</text>
<text x="117.4" y="93.7">3</text>
<text x="181.4" y="93.4" transform="rotate(-90 181.4 93.4)">1</text>
<text x="92.5" y="96.6" transform="rotate(-90 92.5 96.6)">1</text>
<text x="95.2" y="98.8">2</text>
<text x="117.4" y="98.8">2</text>
<text x="130.1" y="96.3">1</text>
<text x="175.8" y="96.3">2</text>
<text x="181.4" y="101" transform="rotate(-90 181.4 101)">3</text>
<text x="31.7" y="102.6">1</text>
<text x="31.7" y="105.2">2</text>
<text x="92.5" y="102.9" transform="rotate(-90 92.5 102.9)">3</text>
<text x="31.7" y="111.5">1</text>
<text x="31.7" y="114">2</text>
<text x="31.7" y="124.2">1</text>
<text x="31.7" y="126.7">2</text>
<text x="31.7" y="129.3">3</text>
<text x="31.7" y="131.8">4</text>
<text x="236.8" y="130.6">2</text>
<text x="242.3" y="127.7" transform="rotate(-90 242.3 127.7)">1</text>
<text x="31.7" y="134.4">5</text>
<text x="31.7" y="136.9">6</text>
<text x="242.3" y="135.3" transform="rotate(-90 242.3 135.3)">3</text>
<text x="31.7" y="139.4">7</text>
<text x="117.4" y="140.7">5</text>
<text x="130.1" y="143.3">7</text>
<text x="117.4" y="145.8">6</text>
<text x="110.4" y="176.3">1</text>
<text x="110.4" y="178.8">2</text>
<text x="110.4" y="181.4">3</text>
<text x="110.4" y="183.9">4</text>
</g>
<g font-size="1.8" fill="#0000c2">
<text x="196.2" y="40.7">some</text>
<text x="202.3" y="40.7">diodes</text>
<text x="209.7" y="40.7">must</text>
<text x="215.5" y="40.7">be</text>
<text x="218.9" y="40.7">zener</text>
<text x="77.1" y="57.8">Power</text>
<text x="83.9" y="57.8">supply</text>
<text x="94.9" y="103.2">+</text>
<text x="230.9" y="105.3">ACI power</text>
<text x="241.7" y="105.3">by</text>
<text x="245" y="105.3">battery</text>
<text x="117.7" y="111.6">Temperature</text>
<text x="130.6" y="111.6">control</text>
<text x="186.6" y="141.8">some</text>
<text x="192.7" y="141.8">diodes</text>
<text x="200" y="141.8">must</text>
<text x="205.8" y="141.8">be</text>
<text x="209.2" y="141.8">zener</text>
<text x="112.4" y="152">Overheating</text>
<text x="113.8" y="154">No</text>
<text x="117.4" y="154">water</text>
<text x="123.7" y="154">protection</text>
<text x="124.8" y="152">protection</text>
<text x="134.5" y="154">?</text>
<text x="135.6" y="152">?</text>
<text x="232.7" y="154">ACI power</text>
<text x="243.5" y="154">by</text>
<text x="246.8" y="154">mains</text>
<text x="20" y="171.3">relay</text>
<text x="25.8" y="171.3">coil</text>
<text x="30.5" y="171.3">protection</text>
<text x="124.7" y="177.6">Thermistor</text>
<text x="124.7" y="179.7">0.698</text>
<text x="131.3" y="179.7">kOhm</text>
<text x="135.9" y="177.6">measured</text>
<text x="137.7" y="179.7">at</text>
<text x="124.7" y="181.7">11.6</text>
<text x="124.7" y="185.8">So</text>
<text x="128.2" y="185.8">it</text>
<text x="130.1" y="181.7">kOhm</text>
<text x="130.7" y="185.8">is</text>
<text x="133.5" y="185.8">probably</text>
<text x="136.5" y="181.7">at</text>
<text x="142.9" y="185.8">a</text>
<text x="145.2" y="185.8">10k</text>
<text x="149.8" y="185.8">at</text>
<text x="158.7" y="185.8">and</text>
<text x="163.3" y="185.8">B~3500</text>
</g>
</svg>
